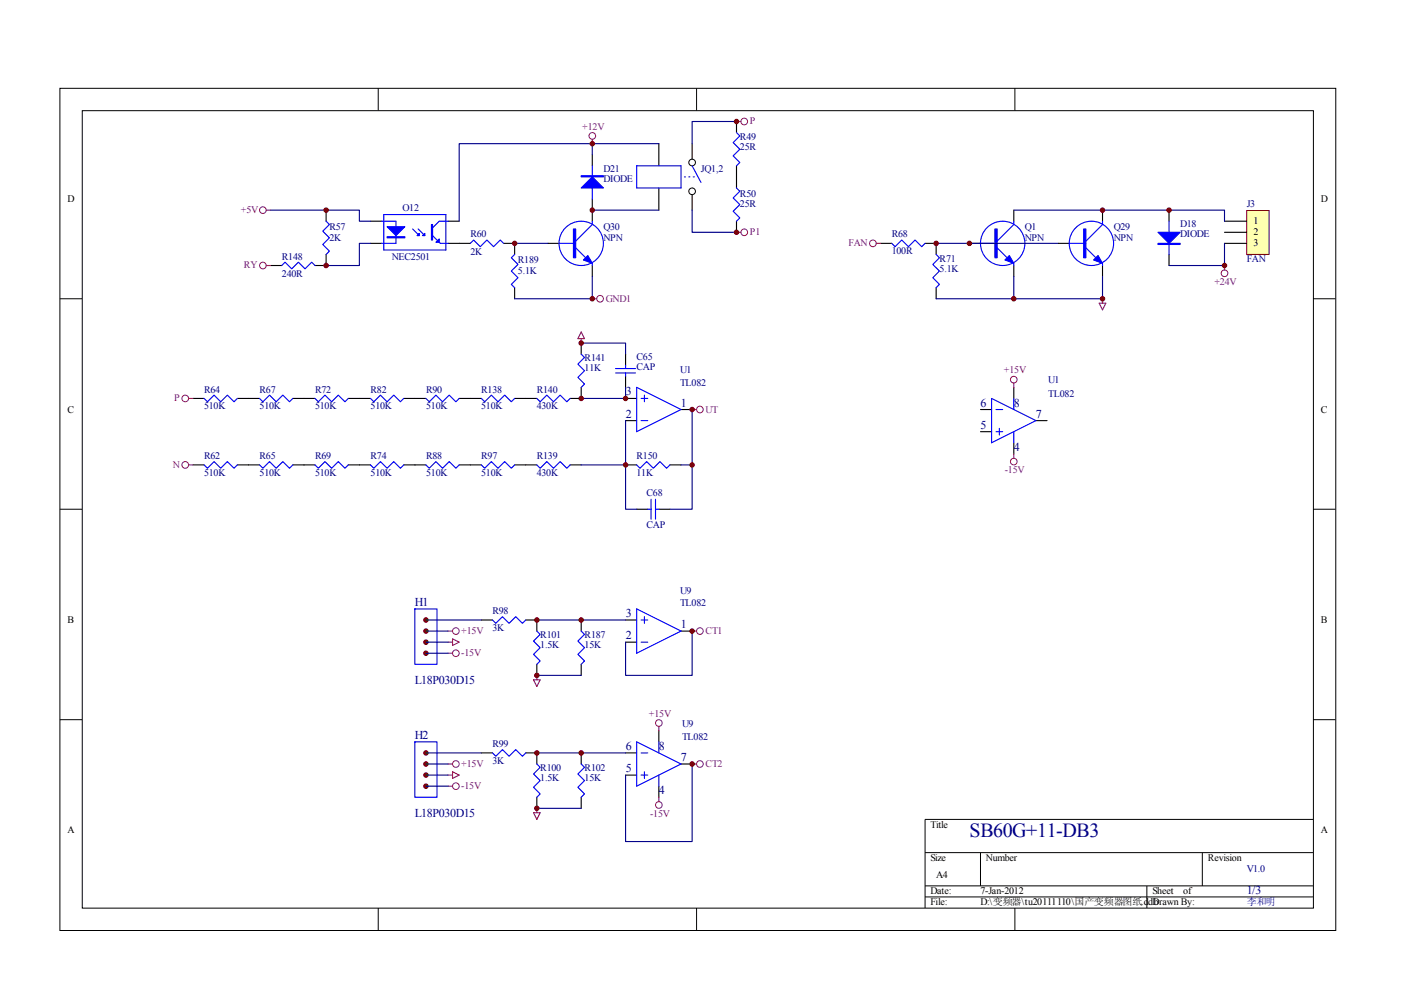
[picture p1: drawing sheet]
<svg xmlns="http://www.w3.org/2000/svg" width="297mm" height="210mm" viewBox="0 0 297 210" stroke-linecap="round" stroke-linejoin="round" font-family="sans-serif">
<g fill="none" stroke="#000" stroke-width=".21">
<path d="M12.7 18.7h270.5v178.6h-270.5zM80.2 18.7v4.7M147.7 18.7v4.7M215.2 18.7v4.7M17.4 23.5h261.1v169h-261.1zM12.7 63.3h4.7M278.4 63.3h4.7M12.7 108h4.7M278.4 108h4.7M12.7 152.6h4.7M278.4 152.6h4.7M278.4 173.7h-82.3v18.8"/>
<path d="M80.2 192.5v4.7M147.7 192.5v4.7M196.1 180.8h82.3M196.1 187.8h82.3M196.1 190.2h82.3M207.9 180.8v7M215.2 192.5v4.7M243.2 187.8v4.7M254.9 180.8v7"/>
<circle cx="146.7" cy="34.5" r=".7"/>
<circle cx="146.7" cy="40.6" r=".71"/>
</g>
<g fill="none" stroke="#000" stroke-width=".23">
<path d="M125.6 32.8v2.4M139.7 30.5v4.7M139.7 39.9v4.7M146.7 30.5v3.2M57.4 56.3h2.3M69.1 44.6v2.3M69.1 53.9v2.4h-2.3M78.5 46.9h2.4M78.5 51.6h2.4M95 46.9h2.4M95 51.6h4.7M106.8 51.6h2.3v2.3"/>
<path d="M116.2 51.6h2.3M125.6 42.2v4.7M125.6 56.3v2.3M146.7 41.3v3.3M205.5 51.6h2.4M214.9 44.6v2.3M214.9 56.3v2.3M224.3 51.6h2.4M233.8 44.6v2.3M233.8 56.3v2.3M109.1 61v2.3"/>
</g>
<g fill="none" stroke="#00f" stroke-width=".23">
<path d="M125.6 35.2v7M135 35.2h9.4v4.7h-9.4zM145.1 37.5h.2M146 37.5h.3M146.7 35.2l1.9 3.5M147 37.5h.2M59.7 56.3l.7-.7 1.4 1.4 1.5-1.4 1.4 1.4 1.4-1.4 .7 .7M69.1 46.9l.7 .7-1.4 1.4 1.4 1.4-1.4 1.4 1.4 1.4-.7 .7M80.9 46.9h3.1v4.7h-3.1M81.4 45.5h13.1v7.5h-13.1zM87.5 48.5l1.4 1.5M88.7 48.5l1.4 1.5"/>
<path d="M91.7 50l1.7 1.6h1.6M95 46.9h-1.9l-1.4 1.4M99.7 51.6l.7-.7 1.4 1.4 1.4-1.4 1.4 1.4 1.5-1.4 .7 .7M109.1 53.9l-.7 .8 1.4 1.4-1.4 1.4 1.4 1.4-1.4 1.4 .7 .7M118.5 51.6h3.6M122.1 52.5l2.1 2.2M125.6 46.9v.7l-3.5 3.5M125.6 55.8v.5M207.9 51.6h3.5M211.4 52.5l2.1 2.2M214.9 46.9v.7l-3.5 3.5M214.9 55.8v.5"/>
<path d="M226.7 51.6h3.5M230.2 52.5l2.1 2.2M233.8 46.9v.7l-3.6 3.5M233.8 55.8v.5"/>
<circle cx="123.2" cy="51.6" r="4.7"/>
<circle cx="212.6" cy="51.6" r="4.7"/>
<circle cx="231.4" cy="51.6" r="4.7"/>
</g>
<g fill="#00f" stroke="#00f" stroke-width=".23">
<path d="M82.1 48.1h3.7l-1.8 1.9z"/>
<path d="M89.6 50l.5-.5v.5z"/>
<path d="M88.4 50l.5-.5v.5z"/>
<path d="M92.4 51.4l.7-.7v.7z"/>
<path d="M123.7 55.1l.9-.9 1 1.6z"/>
<path d="M123.2 39.9l2.4-2.4 2.3 2.4z"/>
<path d="M213.1 55.1l.9-.9 .9 1.6z"/>
<path d="M231.9 55.1l.9-.9 1 1.6z"/>
<path d="M82.1 50.2h3.7v.2h-3.7z" fill-rule="evenodd"/>
<path d="M91.5 47.6h.2v3.3h-.2z" fill-rule="evenodd"/>
<path d="M121.6 48.5h.5v6.2h-.5z" fill-rule="evenodd"/>
<path d="M123.2 37.3h4.7v.2h-4.7z" fill-rule="evenodd"/>
<path d="M210.9 48.5h.5v6.2h-.5z" fill-rule="evenodd"/>
<path d="M229.8 48.5h.4v6.2h-.4z" fill-rule="evenodd"/>
</g>
<g fill="none" stroke="#a1006a" stroke-width=".21">
<circle cx="125.6" cy="28.8" r=".71"/>
<circle cx="55.7" cy="44.6" r=".71"/>
<circle cx="55.7" cy="56.3" r=".71"/>
<circle cx="127.2" cy="63.3" r=".71"/>
</g>
<path d="M125.6 29.5v1M56.4 44.6h1M56.4 56.3h1M125.6 63.3h.9" fill="none" stroke="#a1006a" stroke-width=".23"/>
<path d="M125.6 30.5h-28.2v16.4M139.7 30.5h-14.1v2.3M57.4 44.6h18.8v2.3h2.3M78.5 51.6h-2.3v4.7h-7.1M109.1 51.6h7.1M125.6 58.6v4.7h-16.5M125.6 44.6h14.1" fill="none" stroke="#000080" stroke-width=".23"/>
<g fill="#800000" stroke="#800000" stroke-width=".21">
<circle cx="125.6" cy="44.6" r=".47"/>
<circle cx="109.1" cy="51.6" r=".47"/>
<circle cx="69.1" cy="56.3" r=".47"/>
<circle cx="69.1" cy="44.6" r=".47"/>
<circle cx="125.6" cy="63.3" r=".47"/>
<circle cx="125.6" cy="30.5" r=".47"/>
</g>
<path d="M264.4 44.7h4.7v9.2h-4.7z" fill="#ffffb0"/>
<path d="M264.3 44.6h4.8v9.3h-4.8z" fill="none" stroke="#800000" stroke-width=".21"/>
<g fill="none" stroke="#000" stroke-width=".23">
<path d="M156.2 25.8v2.3M156.2 35.2v4.7M156.2 46.9v2.4M186.7 51.6h2.4M196.1 51.6h2.4v2.3M247.9 44.6v2.3M247.9 53.9v2.4M259.6 46.9h4.7M259.6 49.3h4.7M259.6 51.6h4.7M123.2 72.7v2.4M132.6 75.1v2.3"/>
<path d="M132.6 79.8v2.3M198.5 61v2.3M40.9 84.5h2.4M40.9 98.6h2.4M50.3 84.5h4.7M50.3 98.6h4.7M62.1 84.5h4.7M62.1 98.6h4.7M73.8 84.5h4.7M73.8 98.6h4.7M85.6 84.5h4.7M85.6 98.6h4.7"/>
<path d="M97.4 84.5h4.7M97.4 98.6h4.7M109.1 84.5h4.7M109.1 98.6h4.7M120.9 98.6h2.3M123.2 82.1v2.4h-2.3M132.6 89.2h2.4M132.6 84.5h2.4M132.6 98.6h2.4M142 98.6h2.4M144.4 86.8h2.3M207.9 86.8h2.3"/>
<path d="M207.9 91.5h2.3M214.9 82.1v2.4M214.9 93.9v2.3M219.6 89.2h2.4M135 108h2.3M139.7 108h2.3M102.1 131.5h2.3M111.5 131.5h2.3v2.3M123.2 131.5v2.3M132.6 136.2h2.4M132.6 131.5h2.4M144.4 133.8h2.3"/>
<path d="M102.1 159.6h2.3M111.5 159.6h2.3v2.4M113.8 140.9v2.3M123.2 140.9v2.3M123.2 159.6v2.4M132.6 159.6h2.4M139.7 154.9v2.4M113.8 169v2.4M123.2 169v2.4M132.6 164.3h2.4M139.7 166.7v2.3M144.4 162h2.3"/>
</g>
<g fill="none" stroke="#00f" stroke-width=".23">
<path d="M156.2 28.1l.7 .7-1.5 1.4 1.5 1.4-1.5 1.4 1.5 1.5-.7 .7M156.2 39.9l.7 .7-1.5 1.4 1.5 1.4-1.5 1.4 1.5 1.4-.7 .7M189.1 51.6l.7 .7 1.4-1.4 1.4 1.4 1.4-1.4 1.4 1.4 .7-.7M198.5 53.9l.7 .8-1.4 1.4 1.4 1.4-1.4 1.4 1.4 1.4-.7 .7M247.9 46.9v7M123.2 75.1l.7 .7-1.4 1.4 1.4 1.4-1.4 1.4 1.4 1.4-.7 .7M130.5 78.1h4.2M130.5 79.1h4.2M132.6 77.4v.7M132.6 79.1v.7M43.3 84.5l.7 .7 1.4-1.4 1.4 1.4 1.4-1.4 1.4 1.4 .7-.7M43.3 98.6l.7 .7 1.4-1.4 1.4 1.4 1.4-1.4 1.4 1.4 .7-.7"/>
<path d="M55 84.5l.7 .7 1.4-1.4 1.5 1.4 1.4-1.4 1.4 1.4 .7-.7M55 98.6l.7 .7 1.4-1.4 1.5 1.4 1.4-1.4 1.4 1.4 .7-.7M66.8 84.5l.7 .7 1.4-1.4 1.4 1.4 1.4-1.4 1.4 1.4 .7-.7M66.8 98.6l.7 .7 1.4-1.4 1.4 1.4 1.4-1.4 1.4 1.4 .7-.7M78.5 84.5l.8 .7 1.4-1.4 1.4 1.4 1.4-1.4 1.4 1.4 .7-.7M78.5 98.6l.8 .7 1.4-1.4 1.4 1.4 1.4-1.4 1.4 1.4 .7-.7M90.3 84.5l.7 .7 1.4-1.4 1.4 1.4 1.4-1.4 1.5 1.4 .7-.7M90.3 98.6l.7 .7 1.4-1.4 1.4 1.4 1.4-1.4 1.5 1.4 .7-.7M102.1 84.5l.7 .7 1.4-1.4 1.4 1.4 1.4-1.4 1.4 1.4 .7-.7M102.1 98.6l.7 .7 1.4-1.4 1.4 1.4 1.4-1.4 1.4 1.4 .7-.7M113.8 84.5l.7 .7 1.4-1.4 1.4 1.4 1.5-1.4 1.4 1.4 .7-.7M113.8 98.6l.7 .7 1.4-1.4 1.4 1.4 1.5-1.4 1.4 1.4 .7-.7"/>
<path d="M135 98.6l.7 .7 1.4-1.4 1.4 1.4 1.4-1.4 1.4 1.4 .7-.7M135 82.1l9.4 4.7-9.4 4.7zM135.9 89.2h1.4M135.9 84.5h1.4M136.6 83.8v1.4M210.2 84.5l9.4 4.7-9.4 4.7zM211.2 86.8h1.4M211.2 91.5h1.4M211.9 90.8v1.4M214.9 84.5v2.3M214.9 91.5v2.4M137.3 108h.7"/>
<path d="M138 105.9v4.2M139 108h.7M139 105.9v4.2M88 129.1h4.7v11.8h-4.7zM104.4 131.5l.7 .7 1.4-1.4 1.4 1.4 1.5-1.4 1.4 1.4 .7-.7M113.8 133.8l.7 .7-1.4 1.4 1.4 1.4-1.4 1.4 1.4 1.4-.7 .8M123.2 133.8l.7 .7-1.4 1.4 1.4 1.4-1.4 1.4 1.4 1.4-.7 .8M135 129.1l9.4 4.7-9.4 4.7zM135.9 136.2h1.4M135.9 131.5h1.4M136.6 130.8v1.4M88 157.3h4.7v11.7h-4.7z"/>
<path d="M104.4 159.6l.7 .7 1.4-1.4 1.4 1.4 1.5-1.4 1.4 1.4 .7-.7M135 157.3l9.4 4.7-9.4 4.7zM135.9 159.6h1.4M139.7 157.3v2.3M113.8 162l.7 .7-1.4 1.4 1.4 1.4-1.4 1.4 1.4 1.4-.7 .7M123.2 162l.7 .7-1.4 1.4 1.4 1.4-1.4 1.4 1.4 1.4-.7 .7M135.9 164.3h1.4M136.6 163.6v1.4M139.7 164.3v2.4"/>
</g>
<g fill="#00f" stroke="#00f" stroke-width=".23">
<path d="M245.5 49.3h4.7l-2.3 2.3z"/>
<path d="M245.5 51.6h4.7v.2h-4.7z" fill-rule="evenodd"/>
</g>
<g fill="none" stroke="#a1006a" stroke-width=".21">
<circle cx="157.8" cy="25.8" r=".71"/>
<circle cx="157.8" cy="49.2" r=".71"/>
<circle cx="185.1" cy="51.6" r=".71"/>
<circle cx="259.6" cy="57.9" r=".71"/>
<circle cx="39.3" cy="98.6" r=".71"/>
<circle cx="39.3" cy="84.5" r=".71"/>
<circle cx="148.4" cy="86.8" r=".7"/>
<circle cx="214.9" cy="97.9" r=".71"/>
<circle cx="214.9" cy="80.5" r=".71"/>
<circle cx="96.7" cy="133.8" r=".7"/>
<circle cx="96.7" cy="138.5" r=".7"/>
<circle cx="148.4" cy="133.8" r=".7"/>
<circle cx="139.7" cy="153.3" r=".71"/>
<circle cx="96.7" cy="162" r=".7"/>
<circle cx="96.7" cy="166.7" r=".7"/>
<circle cx="139.7" cy="170.7" r=".71"/>
<circle cx="148.4" cy="162" r=".7"/>
</g>
<g fill="none" stroke="#a1006a" stroke-width=".23">
<path d="M156.2 25.8h.9M156.2 49.3h.9M185.8 51.6h.9M259.6 56.3v.9M123.2 70.4l.7 1.4h-1.4zM123.2 71.8v.9M233 64.3h1.5l-.7 1.4zM233.8 63.3v1M40 84.5h.9M40 98.6h.9M146.7 86.8h1M214.9 81.2v.9"/>
<path d="M214.9 96.2v1M95 133.8h.9M95 138.5h.9M95 136.2h.9M95.9 135.4l1.5 .8-1.5 .7zM146.7 133.8h1M113.1 144.1h1.4l-.7 1.4zM113.8 143.2v.9M139.7 154v.9M95 162h.9M95 166.7h.9M95 164.3h.9"/>
<path d="M95.9 163.6l1.5 .7-1.5 .7zM113.1 172.3h1.4l-.7 1.4zM113.8 171.4v.9M139.7 169v1M146.7 162h1"/>
</g>
<g fill="none" stroke="#000080" stroke-width=".23">
<path d="M156.2 25.8h-9.5v4.7M146.7 44.6v4.7h9.5M198.5 51.6h25.8M214.9 44.6h44.7v2.3M214.9 58.6v4.7M233.8 58.6v4.7h-35.3M259.6 51.6v4.7h-11.7M123.2 72.7h9.4v2.4M132.6 82.1v2.4h-9.4M132.6 89.2v9.4h-9.4M132.6 98.6v9.4h2.4M144.4 98.6h2.3"/>
<path d="M146.7 86.8v21.2h-4.7M90.3 131.5h11.8M90.3 133.8h4.7M90.3 136.2h4.7M90.3 138.5h4.7M113.8 131.5h18.8M146.7 133.8v9.4h-14.1v-7M90.3 159.6h11.8M113.8 143.2h9.4M113.8 159.6h18.8M90.3 162h4.7M90.3 164.3h4.7"/>
<path d="M90.3 166.7h4.7M113.8 171.4h9.4M146.7 162v16.4h-14.1v-14.1"/>
</g>
<g fill="#800000" stroke="#800000" stroke-width=".21">
<circle cx="198.5" cy="51.6" r=".47"/>
<circle cx="233.8" cy="44.6" r=".47"/>
<circle cx="247.9" cy="44.6" r=".47"/>
<circle cx="259.6" cy="56.3" r=".47"/>
<circle cx="233.8" cy="63.3" r=".47"/>
<circle cx="214.9" cy="63.3" r=".47"/>
<circle cx="205.5" cy="51.6" r=".47"/>
<circle cx="146.7" cy="86.8" r=".47"/>
<circle cx="132.6" cy="84.5" r=".47"/>
<circle cx="123.2" cy="84.5" r=".47"/>
<circle cx="123.2" cy="72.7" r=".47"/>
<circle cx="132.6" cy="98.6" r=".47"/>
<circle cx="146.7" cy="98.6" r=".47"/>
<circle cx="90.3" cy="131.5" r=".47"/>
<circle cx="90.3" cy="133.8" r=".47"/>
<circle cx="90.3" cy="136.2" r=".47"/>
<circle cx="90.3" cy="138.5" r=".47"/>
<circle cx="113.8" cy="131.5" r=".47"/>
<circle cx="123.2" cy="131.5" r=".47"/>
<circle cx="146.7" cy="133.8" r=".47"/>
<circle cx="113.8" cy="143.2" r=".47"/>
<circle cx="90.3" cy="159.6" r=".47"/>
<circle cx="90.3" cy="162" r=".47"/>
<circle cx="90.3" cy="164.3" r=".47"/>
<circle cx="90.3" cy="166.7" r=".47"/>
<circle cx="113.8" cy="171.4" r=".47"/>
<circle cx="113.8" cy="159.6" r=".47"/>
<circle cx="123.2" cy="159.6" r=".47"/>
<circle cx="146.7" cy="162" r=".47"/>
<circle cx="156.1" cy="25.8" r=".47"/>
<circle cx="156.1" cy="49.2" r=".47"/>
</g>
<text font-size="4.2" fill="#000080" x="205.6" y="177.4">SB60G+11-DB3</text>
<g font-size="2.5" fill="#000080">
<text x="132.7" y="83.8">3</text>
<text x="132.7" y="88.6">2</text>
<text x="144.4" y="86.2">1</text>
<text x="207.9" y="86.2">6</text>
<text x="215" y="86.2">8</text>
<text x="219.6" y="88.6">7</text>
<text x="207.9" y="90.9">5</text>
<text x="215" y="95.6">4</text>
<text x="88" y="128.5">H1</text>
<text x="132.7" y="130.8">3</text>
<text x="132.7" y="135.6">2</text>
<text x="144.4" y="133.2">1</text>
<text x="88" y="145">L18P030D15</text>
<text x="88" y="156.6">H2</text>
<text x="132.7" y="159">6</text>
<text x="139.7" y="159">8</text>
<text x="144.4" y="161.4">7</text>
<text x="132.7" y="163.8">5</text>
<text x="88" y="173.2">L18P030D15</text>
<text x="139.7" y="168.4">4</text>
<text x="264.3" y="189.6">1/3</text>
</g>
<g font-size="2.1" fill="#a1006a">
<text x="123.4" y="27.5">+12V</text>
<text x="159" y="26.3">P</text>
<text x="51.1" y="45.1">+5V</text>
<text x="159" y="49.9">P1</text>
<text x="179.9" y="52.2">FAN</text>
<text x="51.7" y="56.9">RY</text>
<text x="128.4" y="63.9">GND1</text>
<text x="257.5" y="60.5">+24V</text>
<text x="212.9" y="79.2">+15V</text>
<text x="36.9" y="85.1">P</text>
<text x="149.6" y="87.5">UT</text>
<text x="36.7" y="99.2">N</text>
<text x="213" y="100.3">-15V</text>
<text x="97.8" y="134.4">+15V</text>
<text x="149.6" y="134.4">CT1</text>
<text x="97.8" y="139.1">-15V</text>
<text x="137.6" y="152">+15V</text>
<text x="97.8" y="162.6">+15V</text>
<text x="97.8" y="167.3">-15V</text>
<text x="149.6" y="162.6">CT2</text>
<text x="137.8" y="173.2">-15V</text>
</g>
<g font-size="2.1" fill="#000080">
<text x="156.9" y="29.6">R49</text>
<text x="156.9" y="31.8">25R</text>
<text x="127.9" y="36.5">D21</text>
<text x="127.9" y="38.6">DIODE</text>
<text x="148.6" y="36.5">JQ1,2</text>
<text x="156.9" y="41.7">R50</text>
<text x="85.3" y="44.7">O12</text>
<text x="156.9" y="44">25R</text>
<text x="264.3" y="44">J3</text>
<text x="69.8" y="48.7">R57</text>
<text x="69.8" y="51.1">2K</text>
<text x="99.7" y="50.3">R60</text>
<text x="127.9" y="48.7">Q30</text>
<text x="127.9" y="51.1">NPN</text>
<text x="189.1" y="50.3">R68</text>
<text x="189.1" y="53.9">100R</text>
<text x="217.3" y="48.7">Q1</text>
<text x="217.3" y="51.1">NPN</text>
<text x="236.1" y="48.7">Q29</text>
<text x="236.1" y="51.1">NPN</text>
<text x="250.2" y="48.2">D18</text>
<text x="250.2" y="50.3">DIODE</text>
<text x="59.8" y="55">R148</text>
<text x="59.8" y="58.8">240R</text>
<text x="83.1" y="55">NEC2501</text>
<text x="99.7" y="54.1">2K</text>
<text x="109.8" y="55.7">R189</text>
<text x="109.8" y="58.1">5.1K</text>
<text x="199.2" y="55.5">R71</text>
<text x="199.2" y="57.6">5.1K</text>
<text x="264.3" y="55.5">FAN</text>
<text x="124" y="76.6">R141</text>
<text x="135" y="76.4">C65</text>
<text x="43.3" y="83.2">R64</text>
<text x="55" y="83.2">R67</text>
<text x="66.8" y="83.2">R72</text>
<text x="78.6" y="83.2">R82</text>
<text x="90.3" y="83.2">R90</text>
<text x="102" y="83.2">R138</text>
<text x="113.8" y="83.2">R140</text>
<text x="124" y="78.8">11K</text>
<text x="135" y="78.5">CAP</text>
<text x="144.2" y="79">U1</text>
<text x="144.2" y="81.8">TL082</text>
<text x="222.2" y="81.3">U1</text>
<text x="43.3" y="86.7">510K</text>
<text x="55" y="86.7">510K</text>
<text x="66.8" y="86.7">510K</text>
<text x="78.6" y="86.7">510K</text>
<text x="90.3" y="86.7">510K</text>
<text x="102" y="86.7">510K</text>
<text x="113.8" y="86.7">430K</text>
<text x="222.2" y="84.2">TL082</text>
<text x="43.3" y="97.3">R62</text>
<text x="43.3" y="100.9">510K</text>
<text x="55" y="97.3">R65</text>
<text x="55" y="100.9">510K</text>
<text x="66.8" y="97.3">R69</text>
<text x="66.8" y="100.9">510K</text>
<text x="78.6" y="97.3">R74</text>
<text x="78.6" y="100.9">510K</text>
<text x="90.3" y="97.3">R88</text>
<text x="90.3" y="100.9">510K</text>
<text x="102" y="97.3">R97</text>
<text x="102" y="100.9">510K</text>
<text x="113.8" y="97.3">R139</text>
<text x="113.8" y="100.9">430K</text>
<text x="135" y="97.3">R150</text>
<text x="135" y="100.9">11K</text>
<text x="137.1" y="105.1">C68</text>
<text x="137.1" y="111.9">CAP</text>
<text x="144.2" y="125.9">U9</text>
<text x="104.4" y="130.1">R98</text>
<text x="144.2" y="128.5">TL082</text>
<text x="104.4" y="133.7">3K</text>
<text x="114.6" y="135.3">R101</text>
<text x="114.6" y="137.4">1.5K</text>
<text x="124" y="135.3">R187</text>
<text x="124" y="137.4">15K</text>
<text x="144.6" y="154.1">U9</text>
<text x="104.4" y="158.3">R99</text>
<text x="104.4" y="161.9">3K</text>
<text x="144.6" y="157">TL082</text>
<text x="114.6" y="163.5">R100</text>
<text x="114.6" y="165.6">1.5K</text>
<text x="124" y="163.5">R102</text>
<text x="124" y="165.6">15K</text>
<text x="264.3" y="184.9">V1.0</text>
<text x="264.3" y="192">李和明</text>
</g>
<g font-size="2.1">
<text x="14.3" y="42.8">D</text>
<text x="265.8" y="47.5">1</text>
<text x="280.1" y="42.8">D</text>
<text x="265.8" y="49.9">2</text>
<text x="265.8" y="52.2">3</text>
<text x="14.3" y="87.5">C</text>
<text x="280.1" y="87.5">C</text>
<text x="14.3" y="132.1">B</text>
<text x="280.1" y="132.1">B</text>
<text x="14.3" y="176.7">A</text>
<text x="197.3" y="175.5">Title</text>
<text x="280.1" y="176.7">A</text>
<text x="197.3" y="182.6">Size</text>
<text x="209" y="182.6">Number</text>
<text x="256.1" y="182.6">Revision</text>
<text x="197.3" y="189.6">Date:</text>
<text x="197.3" y="192">File:</text>
<text x="198.5" y="186.1">A4</text>
<text x="207.9" y="189.6">7-Jan-2012</text>
<text x="207.9" y="192">D:\变频器\tu20111110\国产变频器图纸.ddb</text>
<text x="244.3" y="189.6">Sheet</text>
<text x="244.3" y="192">Drawn By:</text>
<text x="250.9" y="189.6">of</text>
</g>
</svg>
